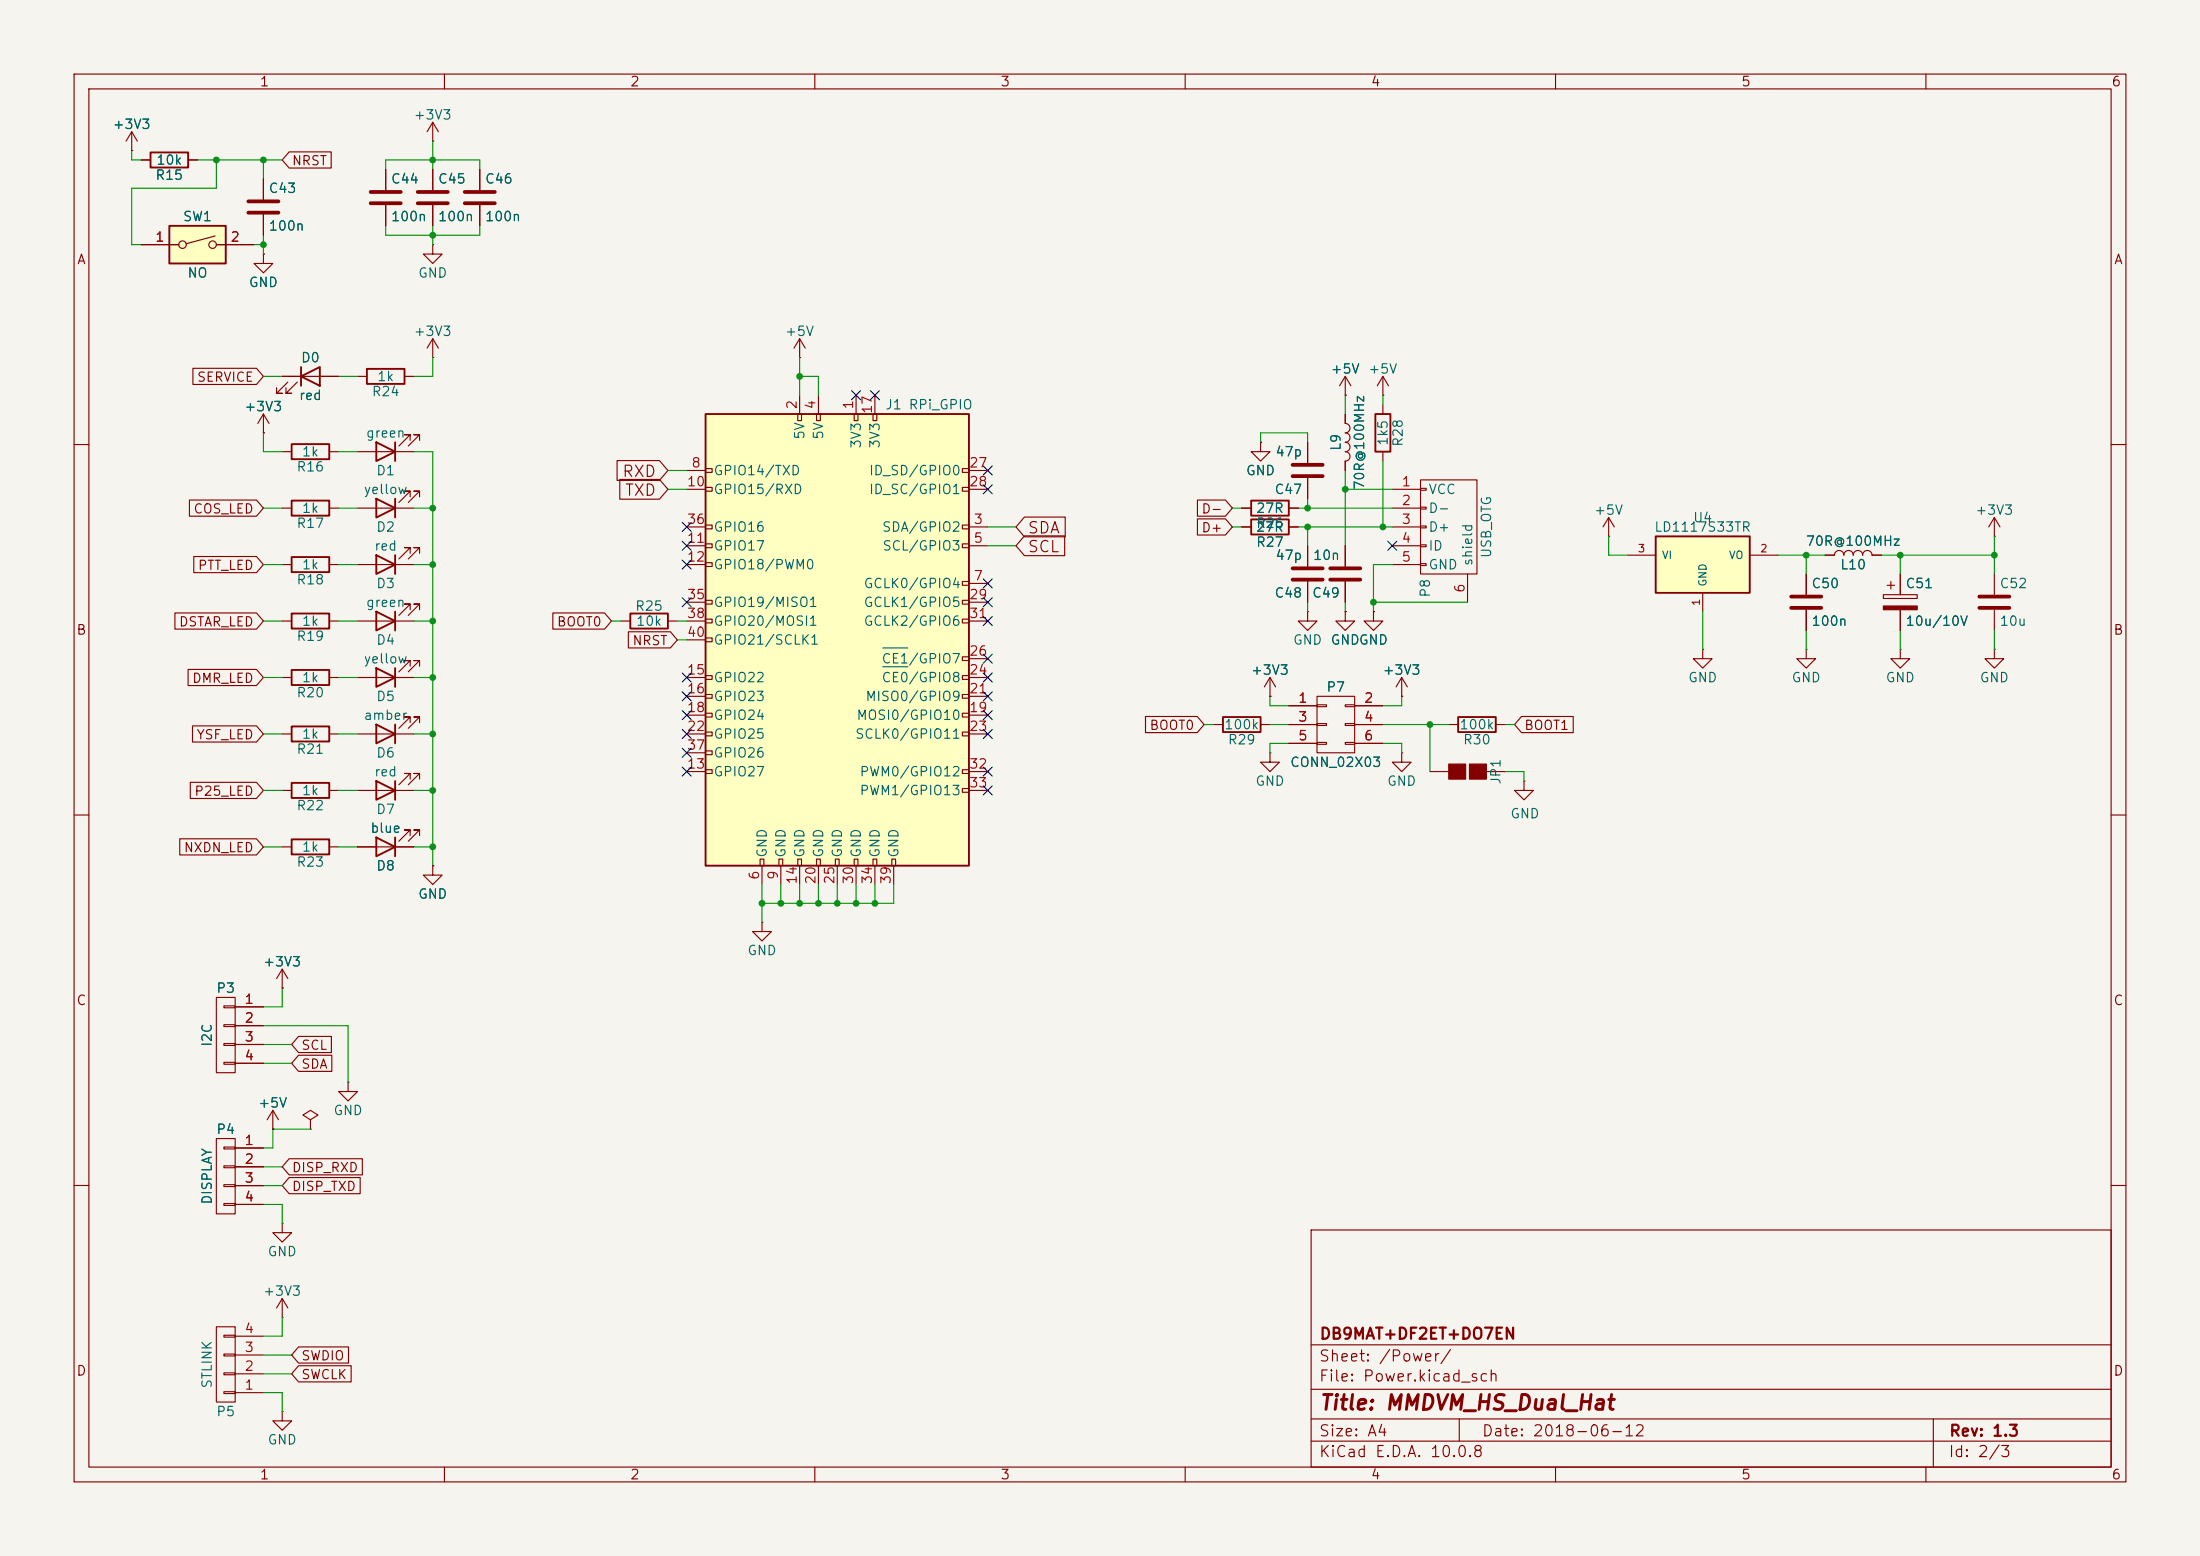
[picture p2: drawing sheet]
<svg xmlns="http://www.w3.org/2000/svg" width="297mm" height="210mm" viewBox="0 0 297 210" stroke-linecap="round" stroke-linejoin="round" font-family="sans-serif">
<path d="M0 0h297v210h-297z" fill="#f5f4ef" stroke="#f5f4ef" stroke-width=".14"/>
<g fill="none" stroke="#840000" stroke-width=".15">
<path d="M10 10h277v190h-277zM12 12h273v186h-273zM60 10v2M110 10v2M160 10v2M210 10v2M260 10v2M35.6 34.3v1.3h1.2l-1.2 1.2-1.3-1.2h1.3M35.6 34.3h.1M35.6 24.1v2.8M35.6 29v2.8M52.1 22.9v2.8"/>
<path d="M52.1 27.7v2.8M58.4 33v1.3h1.3l-1.3 1.3-1.3-1.3h1.3M58.4 33h.1M58.4 22.9v2.8M58.4 27.7v2.8M58.4 48.3h.1M58.4 45.7v2.6M58.4 45.7l-.7 1.3M58.4 45.7l.8 1.3M181.6 53.3h.1M181.6 50.8l-.8 1.3M181.6 50.8l.8 1.3"/>
<path d="M181.6 50.8v2.5M186.7 53.3h.1M186.7 50.8l-.8 1.3M186.7 50.8l.8 1.3M186.7 50.8v2.5M10 60h2M167.6 71.1h1.3M174 71.1h1.3M285 60h2M38.1 99.1h1.3M38.1 91.4h1.3M44.4 99.1h1.3"/>
<path d="M44.4 91.4h1.3M48.3 99.1h7.6M48.3 91.4h7.6M55.4 89.9v-.7h-.8h.8l-1.6 1.5M55.4 97.5v-.7h-.8h.8l-1.6 1.5M56.6 89.9v-.7h-.7h.7l-1.5 1.5M56.6 97.5v-.7h-.7h.7l-1.5 1.5M163.8 97.8h1.3M170.2 97.8h1.2M195.6 97.8h1.2M201.9 97.8h1.3M10 110h2"/>
<path d="M58.4 116.8v1.3h1.3l-1.3 1.3-1.3-1.3h1.3M58.4 116.8h.1M171.4 101.6v1.3h1.3l-1.3 1.2-1.2-1.2h1.2M171.4 101.6h.1M189.2 101.6v1.3h1.3l-1.3 1.2-1.2-1.2h1.2M189.2 101.6h.1M193 104.1h2.6M200.7 104.1h2.5M205.7 105.4v1.3h1.3l-1.3 1.3-1.2-1.3h1.2M205.7 105.4h.1M285 110h2M29.2 134.6h2.5v10.2h-2.5z"/>
<path d="M30.2 135.8h1.5v.2h-1.5zM30.2 138.3h1.5v.3h-1.5zM31.7 135.9h3.9M31.7 138.4h3.9M38.1 133.4h.1M38.1 130.8l-.8 1.3M38.1 130.8l.8 1.3M38.1 130.8v2.6M102.9 124.5v1.2h1.2l-1.2 1.3-1.3-1.3h1.3M102.9 124.5h.1M30.2 140.8h1.5v.3h-1.5zM30.2 143.4h1.5v.2h-1.5z"/>
<path d="M31.7 141h3.9M31.7 143.5h3.9M47 146.1v1.2h1.3l-1.3 1.3-1.3-1.3h1.3M47 146.1h.1M10 160h2M29.2 179.1h2.5v10.1h-2.5zM177 166h108v32h-108zM285 160h2M30.2 187.8h1.5v.3h-1.5zM30.2 185.3h1.5v.2h-1.5zM30.2 182.8h1.5v.2h-1.5zM30.2 180.2h1.5v.3h-1.5z"/>
<path d="M31.7 188h3.9M31.7 185.4h3.9M31.7 182.9h3.9M31.7 180.3h3.9M38.1 190.5v1.3h1.3l-1.3 1.2-1.3-1.2h1.3M38.1 190.5h.1M60 198v2M110 198v2M160 198v2M177 194.5h108M177 191.5h108M177 187.5h108"/>
<path d="M177 181.5h108M197 191.5v3M210 198v2M260 198v2M261 191.5v6.5"/>
</g>
<path d="M168.9 70.1h5.1v2h-5.1zM39.4 98h5v2.1h-5zM39.4 90.4h5v2.1h-5zM50.8 90.2l2.5 1.2-2.5 1.3zM50.8 97.8l2.5 1.3-2.5 1.2zM53.3 90.2v2.5M53.3 97.8v2.5M165.1 96.8h5.1v2h-5.1zM196.8 96.8h5.1v2h-5.1z" fill="none" stroke="#840000" stroke-width=".25"/>
<path d="M33.5 27.2h4.1M33.5 28.7h4.1M50 25.9h4.1M50 27.4h4.1M56.4 25.9h4.1M56.4 27.4h4.1" fill="none" stroke="#840000" stroke-width=".51"/>
<g fill="#840000" stroke="#840000" stroke-width=".15">
<path d="M195.6 103.1h2.3v2.1h-2.3z"/>
<path d="M198.4 103.1h2.3v2.1h-2.3z"/>
</g>
<path d="M22.9 30.5h7.6v5.1h-7.6z" fill="#ffffc2"/>
<g fill="none" stroke="#840000" stroke-width=".15">
<path d="M58.4 19.1h.1M58.4 16.5l-.7 1.3M58.4 16.5l.8 1.3M58.4 16.5v2.6M19 33h5.1M29 31.9l-3.9 1M29.2 33h5.1M64.8 22.9v2.8M64.8 27.7v2.8M170.2 59.7v1.3h1.2l-1.2 1.2-1.3-1.2h1.3M170.2 59.7h.1M176.5 59.7v2.8"/>
<path d="M181.6 55.9v1.3a.64 .64 0 0 1 .7 .6 .64 .64 0 0 1-.7 .6 .64 .64 0 0 1 .7 .7 .64 .64 0 0 1-.7 .6 .64 .64 0 0 1 .7 .6 .64 .64 0 0 1-.7 .7M167.6 68.6h1.3M174 68.6h1.3M176.5 64.5v2.8M181.6 61a.64 .64 0 0 1 .7 .6 .64 .64 0 0 1-.7 .6v1.3M243.8 77.5v2.8M246.4 74.9h1.2a.64 .64 0 0 1 .7-.6 .64 .64 0 0 1 .6 .6 .64 .64 0 0 1 .7-.6 .64 .64 0 0 1 .6 .6 .64 .64 0 0 1 .6-.6 .64 .64 0 0 1 .7 .6 .64 .64 0 0 1 .6-.6 .64 .64 0 0 1 .6 .6h1.3M185.4 82.6v1.2h1.3l-1.3 1.3-1.3-1.3h1.3M185.4 82.6h.1M189.2 94h.1M189.2 91.4l-.7 1.3M189.2 91.4l.8 1.3"/>
<path d="M189.2 91.4v2.6M229.9 87.6v1.3h1.2l-1.2 1.3-1.3-1.3h1.3M229.9 87.6h.1M243.8 87.6v1.3h1.3l-1.3 1.3-1.2-1.3h1.2M243.8 87.6h.1M243.8 82.3v2.8M269.2 87.6v1.3h1.3l-1.3 1.3-1.2-1.3h1.2M269.2 87.6h.1M38.1 114.3h1.3M38.1 106.7h1.3M44.4 114.3h1.3M44.4 106.7h1.3"/>
<path d="M48.3 114.3h7.6M48.3 106.7h7.6M55.4 112.8v-.8h-.8h.8l-1.6 1.5M55.4 105.2v-.8h-.8h.8l-1.6 1.5M56.6 112.8v-.8h-.7h.7l-1.5 1.5M56.6 105.2v-.8h-.7h.7l-1.5 1.5"/>
<circle cx="24.6" cy="33" r=".51"/>
<circle cx="28.7" cy="33" r=".51"/>
</g>
<path d="M22.9 30.5h7.6v5.1h-7.6zM168.9 67.6h5.1v2h-5.1zM39.4 113.3h5v2h-5zM39.4 105.7h5v2h-5zM50.8 113l2.5 1.3-2.5 1.3zM50.8 105.4l2.5 1.3-2.5 1.3zM53.3 105.4v2.6M53.3 113v2.6" fill="none" stroke="#840000" stroke-width=".25"/>
<path d="M62.7 25.9h4.1M62.7 27.4h4.1M174.5 64.3h4.1M174.5 62.7h4.1M241.8 80.5h4.1M241.8 82h4.1" fill="none" stroke="#840000" stroke-width=".51"/>
<path d="M95.2 55.9h35.6v60.9h-35.6z" fill="#ffffc2"/>
<path d="M20.3 20.6h5.1v2h-5.1zM95.2 55.9h35.6v60.9h-35.6zM185.7 55.9h2v5.1h-2zM85.1 82.8h5.1v2h-5.1z" fill="none" stroke="#840000" stroke-width=".25"/>
<g fill="none" stroke="#840000" stroke-width=".15">
<path d="M17.8 17.8l-.8 1.3M17.8 17.8l.7 1.3M17.8 17.8v2.5M17.8 20.3h.1M19 21.6h1.3M25.4 21.6h1.3M107.7 55.9h.5v.9h-.5zM107.9 48.3h.1M107.9 45.7v2.6M107.9 53.3v2.6M107.9 45.7l-.7 1.3M107.9 45.7l.8 1.3"/>
<path d="M110.2 55.9h.5v.9h-.5zM110.5 53.3v2.6M115.3 55.9h.5v.9h-.5zM115.6 53.3v2.6M117.9 55.9h.5v.9h-.5zM118.1 53.3v2.6M186.7 54.6v1.3M92.7 71.1h2.5M92.7 73.7h2.5M92.7 63.5h2.5M92.7 66h2.5M92.7 76.2h2.5"/>
<path d="M95.2 63.2h.9v.6h-.9zM95.2 65.8h.9v.5h-.9zM95.2 70.9h.9v.5h-.9zM95.2 73.4h.9v.5h-.9zM95.2 75.9h.9v.6h-.9zM129.9 63.2h.9v.6h-.9zM129.9 65.8h.9v.5h-.9zM129.9 70.9h.9v.5h-.9zM129.9 73.4h.9v.5h-.9zM129.9 78.5h.9v.5h-.9zM130.8 71.1h2.5M130.8 73.7h2.5"/>
<path d="M130.8 78.7h2.5M130.8 63.5h2.5M130.8 66h2.5M176.5 73.7v2.8M176.5 78.5v2.8M181.6 73.7v2.8M181.6 78.5v2.8M186.7 61v1.2M188 71.1h3.8M188 73.7h3.8M188 66h3.8M188 76.2h3.8"/>
<path d="M188 68.6h3.8M191.8 64.8h7.6v12.7h-7.6zM191.8 65.9h.7v.3h-.7zM191.8 68.5h.7v.2h-.7zM191.8 71h.7v.2h-.7zM191.8 73.5h.7v.3h-.7zM191.8 76.1h.7v.2h-.7zM198.1 77.5v3.8M254.8 79h1M255.3 78.5v1M256.5 77.5v2.8M269.2 72.4h.1"/>
<path d="M269.2 69.9l-.7 1.2M269.2 69.9l.8 1.2M269.2 69.9v2.5M269.2 77.5v2.8M83.8 83.8h1.3M90.2 83.8h1.2M92.7 91.4h2.5M92.7 94h2.5M92.7 96.5h2.5M92.7 99.1h2.5M92.7 81.3h2.5M92.7 83.8h2.5"/>
<path d="M92.7 86.4h2.5M95.2 81h.9v.5h-.9zM95.2 83.6h.9v.5h-.9zM95.2 86.1h.9v.5h-.9zM95.2 91.2h.9v.5h-.9zM95.2 93.7h.9v.5h-.9zM95.2 96.3h.9v.5h-.9zM95.2 98.8h.9v.5h-.9zM129.9 81h.9v.5h-.9zM129.9 83.6h.9v.5h-.9zM129.9 88.6h.9v.6h-.9zM129.9 91.2h.9v.5h-.9z"/>
<path d="M129.9 93.7h.9v.5h-.9zM129.9 96.3h.9v.5h-.9zM129.9 98.8h.9v.5h-.9zM130.8 91.4h2.5M130.8 94h2.5M130.8 96.5h2.5M130.8 99.1h2.5M130.8 88.9h2.5M130.8 81.3h2.5M130.8 83.8h2.5M171.4 94h.1M171.4 91.4l-.7 1.3"/>
<path d="M171.4 91.4l.8 1.3M171.4 91.4v2.6M174 95.3h3.8M174 97.8h3.8M176.5 82.6v1.2h1.3l-1.3 1.3-1.2-1.3h1.2M176.5 82.6h.1M177.8 94h5.1v7.6h-5.1zM177.8 95.1h1.3v.3h-1.3zM177.8 97.7h1.3v.2h-1.3zM181.6 95.1h1.3v.3h-1.3zM181.6 97.7h1.3v.2h-1.3zM181.6 82.6v1.2h1.3l-1.3 1.3-1.3-1.3h1.3"/>
<path d="M181.6 82.6h.1M182.9 95.3h3.8M182.9 97.8h3.8M254.3 80.3h4.5v.5h-4.5zM256.5 87.6v1.3h1.3l-1.3 1.3-1.2-1.3h1.2M256.5 87.6h.1M256.5 82.3v2.8M269.2 82.3v2.8M92.7 104.1h2.5M92.7 101.6h2.5M95.2 101.3h.9v.6h-.9zM95.2 103.9h.9v.5h-.9z"/>
<path d="M102.6 116h.5v.8h-.5zM102.9 116.8v2.6M105.2 116h.5v.8h-.5zM105.4 116.8v2.6M107.7 116h.5v.8h-.5zM107.9 116.8v2.6M110.2 116h.5v.8h-.5zM110.5 116.8v2.6M112.8 116h.5v.8h-.5zM113 116.8v2.6M115.3 116h.5v.8h-.5zM115.6 116.8v2.6"/>
<path d="M117.9 116h.5v.8h-.5zM118.1 116.8v2.6M120.4 116h.5v.8h-.5zM120.6 116.8v2.6M129.9 103.9h.9v.5h-.9zM129.9 106.4h.9v.5h-.9zM130.8 104.1h2.5M130.8 106.7h2.5M174 100.3h3.8M177.8 100.2h1.3v.3h-1.3zM181.6 100.2h1.3v.3h-1.3zM182.9 100.3h3.8"/>
</g>
<path d="M119.2 90h3.4M119.2 87.5h3.4" fill="none" stroke="#006464" stroke-width=".15"/>
<path d="M174.5 78.2h4.1M174.5 76.7h4.1M179.6 78.2h4M179.6 76.7h4M267.2 80.5h4.1M267.2 82h4.1" fill="none" stroke="#840000" stroke-width=".51"/>
<path d="M254.3 81.8h4.5v.5h-4.5z" fill="#840000" stroke="#840000" stroke-width=".15"/>
<path d="M223.5 72.4h12.7v7.6h-12.7z" fill="#ffffc2"/>
<g fill="none" stroke="#840000" stroke-width=".25">
<path d="M39.4 59.9h5v2.1h-5zM40.6 50.8l2.6-1.3v2.6zM40.6 49.5v2.6M49.5 49.8h5.1v2h-5.1zM50.8 59.7l2.5 1.3-2.5 1.2zM53.3 59.7v2.5M39.4 67.6h5v2h-5zM39.4 75.2h5v2h-5zM50.8 67.3l2.5 1.3-2.5 1.3zM50.8 74.9l2.5 1.3-2.5 1.3zM53.3 67.3v2.6M53.3 74.9v2.6"/>
<path d="M223.5 72.4h12.7v7.6h-12.7zM39.4 82.8h5v2h-5zM50.8 82.6l2.5 1.2-2.5 1.3zM53.3 82.6v2.5"/>
</g>
<g fill="none" stroke="#840000" stroke-width=".15">
<path d="M17.8 20.3h.1M19 33h5.1M19 21.6h1.3M25.4 21.6h1.3M29.2 33h5.1M35.6 34.3h.1M35.6 24.1v2.8M35.6 29v2.8M39 20.5h5.7v2.2h-5.7l-.9-1.1zM52.1 22.9v2.8M52.1 27.7v2.8M58.4 22.9v2.8"/>
<path d="M58.4 27.7v2.8M64.8 22.9v2.8M64.8 27.7v2.8M26 49.7h8.6l1 1.1-1 1.1h-8.6zM35.6 58.4h.1M35.6 55.9l-.8 1.3M35.6 55.9l.7 1.3M35.6 55.9v2.5M38.1 50.8h7.6M38.9 51.6l-1.6 1.5h.8h-.8v-.8M40.1 51.6l-1.5 1.5h.8h-.8v-.8M48.3 50.8h1.2"/>
<path d="M54.6 50.8h1.3M55.4 59.4v-.7h-.8h.8l-1.6 1.5M56.6 59.4v-.7h-.7h.7l-1.5 1.5M170.2 59.7h.1M176.5 59.7v2.8M181.6 53.3h.1M181.6 55.9v1.3M25.6 67.5h9l1 1.1-1 1.1h-9zM26.2 75.1h8.4l1 1.1-1 1.1h-8.4zM38.1 61h1.3M38.1 68.6h1.3M38.1 76.2h1.3"/>
<path d="M44.4 61h1.3M44.4 68.6h1.3M44.4 76.2h1.3M48.3 61h7.6M48.3 68.6h7.6M48.3 76.2h7.6M55.4 67.1v-.8h-.8h.8l-1.6 1.5M55.4 74.7v-.8h-.8h.8l-1.6 1.5M56.6 67.1v-.8h-.7h.7l-1.5 1.5M56.6 74.7v-.8h-.7h.7l-1.5 1.5M83.3 62.2h5.7l1.2 1.3-1.2 1.3h-5.7zM83.7 64.7h5.3l1.2 1.3-1.2 1.4h-5.3z"/>
<path d="M138.3 72.3h5.4v2.7h-5.4l-1.1-1.3zM138.3 69.8h5.5v2.7h-5.5l-1.1-1.4zM161.7 67.5h3.7l1 1.1-1 1.1h-3.7zM161.7 70h3.7l1 1.1-1 1.1h-3.7zM167.6 68.6h1.3M167.6 71.1h1.3M174 68.6h1.3M174 71.1h1.3M176.5 64.5v2.8M176.5 73.7v2.8M176.5 78.5v2.8M181.6 62.2v1.3"/>
<path d="M181.6 73.7v2.8M181.6 78.5v2.8M217.2 72.4h.1M217.2 69.9l-.8 1.2M217.2 69.9l.7 1.2M217.2 69.9v2.5M219.7 74.9h3.8M236.2 74.9h3.8M243.8 77.5v2.8M246.4 74.9h1.2M252.7 74.9h1.3M256.5 77.5v2.8"/>
<path d="M23.6 82.7h11l1 1.1-1 1.1h-11zM25.4 90.4h9.2l1 1-1 1.1h-9.2zM26 98h8.6l1 1.1-1 1h-8.6zM38.1 83.8h1.3M44.4 83.8h1.3M48.3 83.8h7.6M55.4 82.3v-.8h-.8h.8l-1.6 1.6M56.6 82.3v-.8h-.7h.7l-1.5 1.6M74.6 82.7h7l.9 1.1-.9 1.1h-7zM84.8 85.3h5.7l.9 1.1-.9 1h-5.7zM154.6 96.7h7l1 1.1-1 1.1h-7zM171.4 94h.1"/>
<path d="M174 95.3h3.8M174 97.8h3.8M181.6 82.6h.1M182.9 95.3h3.8M182.9 97.8h3.8M185.4 82.6h.1M189.2 94h.1M205.4 96.7h7v2.2h-7l-.9-1.1zM229.9 80v2.6M243.8 82.3v2.8M256.5 82.3v2.8M24.3 113.2h10.3l1 1.1-1 1.1h-10.3z"/>
<path d="M25.7 105.6h8.9l1 1.1-1 1.1h-8.9zM48.3 114.3h2.5M53.3 114.3h2.6M58.4 116.8h.1M174 100.3h3.8M182.9 100.3h3.8M31.7 135.9h3.9M31.7 138.4h3.9M38.1 133.4h.1M40.3 139.9h4.4v2.2h-4.4l-.9-1.1zM29.2 153.7h2.5v10.1h-2.5zM30.2 154.8h1.5v.3h-1.5z"/>
<path d="M30.2 157.4h1.5v.2h-1.5zM30.2 159.9h1.5v.2h-1.5zM31.7 154.9h3.9M31.7 157.5h3.9M31.7 141h3.9M31.7 143.5h3.9M36.8 152.4h.1M36.8 149.9l-.7 1.2M36.8 149.9l.8 1.2M36.8 149.9v2.5M39 156.4h9.9v2.2h-9.9l-.9-1.1zM39 158.9h9.6v2.2h-9.6l-.9-1.1z"/>
<path d="M40.3 142.4h4.5v2.2h-4.5l-.9-1.1zM41.9 151.1l1-.6-1-.6-1 .6 1 .6v1.3M41.9 152.4h.1M30.2 162.4h1.5v.3h-1.5zM31.7 160h3.9M31.7 162.6h3.9M38.1 165.1v1.3h1.3l-1.3 1.2-1.3-1.2h1.3M38.1 165.1h.1M38.1 177.8h.1M38.1 175.3l-.8 1.2M38.1 175.3l.8 1.2M38.1 175.3v2.5"/>
<path d="M40.3 184.3h7.1v2.2h-7.1l-.9-1.1zM40.3 181.8h6.7v2.2h-6.7l-.9-1.1z"/>
</g>
<g fill="none" stroke="#009600" stroke-width=".15">
<path d="M58.4 19.1v3.8M17.8 20.3v1.3h1.2M26.7 21.6h11.4M29.2 21.6v3.8h-11.4v7.6h1.2M34.3 33h1.3M35.6 21.6v2.5M35.6 31.8v2.5M52.1 22.9v-1.3h12.7v1.3M52.1 30.5v1.3h12.7v-1.3M58.4 30.5v2.5M35.6 50.8h2.5M35.6 58.4v2.6h2.5"/>
<path d="M45.7 50.8h2.6M58.4 48.3v2.5h-2.5M107.9 48.3v5M107.9 50.8h2.6v2.5M170.2 59.7v-1.3h6.3v1.3M181.6 53.3v2.6M186.7 53.3v1.3M35.6 76.2h2.5M35.6 68.6h2.5M45.7 76.2h2.6M45.7 68.6h2.6M45.7 61h2.6"/>
<path d="M55.9 76.2h2.5M55.9 68.6h2.5M55.9 61h2.5v55.8M90.2 66h2.5M90.2 63.5h2.5M133.3 71.1h3.9M133.3 73.7h3.9M166.4 71.1h1.2M166.4 68.6h1.2M175.3 71.1h12.7M175.3 68.6h12.7M176.5 67.3v1.3"/>
<path d="M176.5 71.1v2.6M181.6 63.5v10.2M181.6 66h6.4M186.7 62.2v8.9M188 76.2h-2.6v6.4M217.2 72.4v2.5h2.5M240 74.9h6.4M243.8 74.9v2.6M254 74.9h15.2M256.5 74.9v2.6M269.2 72.4v5.1M35.6 83.8h2.5"/>
<path d="M35.6 99.1h2.5M35.6 91.4h2.5M45.7 83.8h2.6M45.7 99.1h2.6M45.7 91.4h2.6M55.9 83.8h2.5M55.9 99.1h2.5M55.9 91.4h2.5M82.5 83.8h1.3M91.4 83.8h1.3M91.4 86.4h1.3M162.6 97.8h1.2"/>
<path d="M171.4 94v1.3h2.6M171.4 97.8h2.6M176.5 81.3v1.3M181.6 81.3v1.3M185.4 81.3h12.7M186.7 97.8h8.9M189.2 94v1.3h-2.5M193 97.8v6.3M203.2 97.8h1.3M229.9 82.6v5M243.8 85.1v2.5M256.5 85.1v2.5"/>
<path d="M269.2 85.1v2.5M35.6 106.7h2.5M35.6 114.3h2.5M45.7 106.7h2.6M45.7 114.3h2.6M55.9 106.7h2.5M55.9 114.3h2.5M102.9 119.4v5.1M105.4 119.4v2.5M107.9 119.4v2.5M110.5 119.4v2.5M113 119.4v2.5"/>
<path d="M115.6 119.4v2.5M118.1 119.4v2.5M120.6 119.4v2.5h-17.7M174 100.3h-2.6v1.3M186.7 100.3h2.5v1.3M203.2 104.1h2.5v1.3M35.6 138.4h11.4v7.7M38.1 133.4v2.5h-2.5M35.6 157.5h2.5M35.6 143.5h3.8M35.6 141h3.8M41.9 152.4h-5.1v2.5h-1.2"/>
<path d="M35.6 160h2.5M35.6 162.6h2.5v2.5M38.1 177.8v2.5h-2.5M35.6 188h2.5v2.5M35.6 182.9h3.8M35.6 185.4h3.8"/>
</g>
<g fill="none" stroke="#000084" stroke-width=".15">
<path d="M115 52.7l1.2 1.2M116.2 52.7l-1.2 1.2M117.5 52.7l1.2 1.2M118.7 52.7l-1.2 1.2M92.1 75.6l1.2 1.2M92.1 70.5l1.2 1.2M92.1 73.1l1.2 1.2M93.3 75.6l-1.2 1.2M93.3 70.5l-1.2 1.2M93.3 73.1l-1.2 1.2M132.7 62.9l1.3 1.2M132.7 65.4l1.3 1.2"/>
<path d="M132.7 78.1l1.3 1.2M134 62.9l-1.3 1.2M134 65.4l-1.3 1.2M134 78.1l-1.3 1.2M187.4 73.1l1.2 1.2M188.6 73.1l-1.2 1.2M92.1 98.5l1.2 1.2M92.1 80.7l1.2 1.2M92.1 93.4l1.2 1.2M92.1 90.8l1.2 1.2M92.1 95.9l1.2 1.2M93.3 98.5l-1.2 1.2"/>
<path d="M93.3 80.7l-1.2 1.2M93.3 93.4l-1.2 1.2M93.3 90.8l-1.2 1.2M93.3 95.9l-1.2 1.2M132.7 98.5l1.3 1.2M132.7 95.9l1.3 1.2M132.7 93.4l1.3 1.2M132.7 90.8l1.3 1.2M132.7 83.2l1.3 1.2M132.7 88.3l1.3 1.2M132.7 80.7l1.3 1.2M134 98.5l-1.3 1.2"/>
<path d="M134 95.9l-1.3 1.2M134 93.4l-1.3 1.2M134 90.8l-1.3 1.2M134 83.2l-1.3 1.2M134 88.3l-1.3 1.2M134 80.7l-1.3 1.2M92.1 101l1.2 1.2M92.1 103.5l1.2 1.2M93.3 101l-1.2 1.2M93.3 103.5l-1.2 1.2M132.7 103.5l1.3 1.2M132.7 106.1l1.3 1.2"/>
<path d="M134 103.5l-1.3 1.2M134 106.1l-1.3 1.2"/>
</g>
<g fill="#009600">
<circle cx="105.4" cy="121.9" r=".46"/>
<circle cx="107.9" cy="121.9" r=".46"/>
<circle cx="102.9" cy="121.9" r=".46"/>
<circle cx="110.5" cy="121.9" r=".46"/>
<circle cx="115.6" cy="121.9" r=".46"/>
<circle cx="118.1" cy="121.9" r=".46"/>
<circle cx="113" cy="121.9" r=".46"/>
<circle cx="193" cy="97.8" r=".46"/>
<circle cx="181.6" cy="66" r=".46"/>
<circle cx="176.5" cy="71.1" r=".46"/>
<circle cx="176.5" cy="68.6" r=".46"/>
<circle cx="185.4" cy="81.3" r=".46"/>
<circle cx="186.7" cy="71.1" r=".46"/>
<circle cx="269.2" cy="74.9" r=".46"/>
<circle cx="256.5" cy="74.9" r=".46"/>
<circle cx="243.8" cy="74.9" r=".46"/>
<circle cx="58.4" cy="83.8" r=".46"/>
<circle cx="58.4" cy="76.2" r=".46"/>
<circle cx="107.9" cy="50.8" r=".46"/>
<circle cx="58.4" cy="68.6" r=".46"/>
<circle cx="58.4" cy="99.1" r=".46"/>
<circle cx="58.4" cy="106.7" r=".46"/>
<circle cx="58.4" cy="114.3" r=".46"/>
<circle cx="58.4" cy="91.4" r=".46"/>
<circle cx="35.6" cy="33" r=".46"/>
<circle cx="35.6" cy="21.6" r=".46"/>
<circle cx="29.2" cy="21.6" r=".46"/>
<circle cx="58.4" cy="21.6" r=".46"/>
<circle cx="58.4" cy="31.8" r=".46"/>
</g>
<text font-size="2" fill="#840000" x="178" y="190.8">Title: MMDVM_HS_Dual_Hat</text>
<g font-size="1.5" fill="#840000">
<text x="83.9" y="64.8">RXD</text>
<text x="84.3" y="67.3">TXD</text>
<text x="138.6" y="74.9">SCL</text>
<text x="138.6" y="72.4">SDA</text>
<text x="178" y="184.1">Sheet: /Power/</text>
<text x="178" y="181.1">DB9MAT+DF2ET+DO7EN</text>
<text x="178" y="186.8">File: Power.kicad_sch</text>
<text x="178" y="197">KiCad E.D.A. 10.0.8</text>
<text x="178" y="194.2">Size: A4</text>
<text x="200" y="194.2">Date: 2018-06-12</text>
<text x="263" y="197">Id: 2/3</text>
<text x="263" y="194.2">Rev: 1.3</text>
</g>
<g font-size="1.3" fill="#840000">
<text x="35" y="12">1</text>
<text x="85" y="12">2</text>
<text x="135" y="12">3</text>
<text x="185" y="12">4</text>
<text x="235" y="12">5</text>
<text x="285" y="12">6</text>
<text x="10.3" y="36">A</text>
<text x="285.3" y="36">A</text>
<text x="10.2" y="86">B</text>
<text x="285.2" y="86">B</text>
<text x="10.2" y="136">C</text>
<text x="285.2" y="136">C</text>
<text x="10.2" y="186">D</text>
<text x="285.2" y="186">D</text>
<text x="35" y="200">1</text>
<text x="85" y="200">2</text>
<text x="135" y="200">3</text>
<text x="185" y="200">4</text>
<text x="235" y="200">5</text>
<text x="285" y="200">6</text>
</g>
<g font-size="1.3" fill="#006464">
<text x="15.1" y="17.7">+3V3</text>
<text x="55.8" y="16.5">+3V3</text>
<text x="21" y="22.6">10k</text>
<text x="20.9" y="24.6">R15</text>
<text x="36.2" y="26.4">C43</text>
<text x="52.7" y="25.1">C44</text>
<text x="59" y="25.1">C45</text>
<text x="65.4" y="25.1">C46</text>
<text x="24.6" y="30.2">SW1</text>
<text x="36.2" y="31.4">100n</text>
<text x="52.7" y="30.2">100n</text>
<text x="59" y="30.2">100n</text>
<text x="65.4" y="30.2">100n</text>
<text x="25.2" y="37.8">NO</text>
<text x="33.5" y="39.1">GND</text>
<text x="56.4" y="37.8">GND</text>
<text x="55.8" y="45.7">+3V3</text>
<text x="105.9" y="45.7">+5V</text>
<text x="40.5" y="49.2">D0</text>
<text x="50.1" y="53.8">R24</text>
<text x="50.8" y="51.8">1k</text>
<text x="179.5" y="50.7">+5V</text>
<text x="184.6" y="50.7">+5V</text>
<text x="32.9" y="55.8">+3V3</text>
<text x="40.3" y="54.3">red</text>
<text x="49.3" y="59.4">green</text>
<text x="108.9" y="59.4" transform="rotate(-90 108.9 59.4)">5V</text>
<text x="111.5" y="59.4" transform="rotate(-90 111.5 59.4)">5V</text>
<text x="119.4" y="55.6">J1 RPi_GPIO</text>
<text x="39.9" y="64">R16</text>
<text x="40.7" y="61.9">1k</text>
<text x="50.7" y="64.5">D1</text>
<text x="96.2" y="64.5">GPIO14/TXD</text>
<text x="116.5" y="60.6" transform="rotate(-90 116.5 60.6)">3V3</text>
<text x="117.2" y="64.5">ID_SD/GPIO0</text>
<text x="119.1" y="60.6" transform="rotate(-90 119.1 60.6)">3V3</text>
<text x="168.1" y="64.5">GND</text>
<text x="172.1" y="61.9">47p</text>
<text x="181.3" y="60.9" transform="rotate(-90 181.3 60.9)">L9</text>
<text x="187.7" y="60.3" transform="rotate(-90 187.7 60.3)">1k5</text>
<text x="189.7" y="60.4" transform="rotate(-90 189.7 60.4)">R28</text>
<text x="39.9" y="71.6">R17</text>
<text x="40.7" y="69.5">1k</text>
<text x="49" y="67">yellow</text>
<text x="96.2" y="67">GPIO15/RXD</text>
<text x="117.2" y="67">ID_SC/GPIO1</text>
<text x="169.5" y="71.6">R26</text>
<text x="169.5" y="69.5">27R</text>
<text x="172" y="67">C47</text>
<text x="184.5" y="66.2" transform="rotate(-90 184.5 66.2)">70R@100MHz</text>
<text x="192.8" y="67">VCC</text>
<text x="192.8" y="69.5">D-</text>
<text x="215.1" y="69.8">+5V</text>
<text x="228.5" y="70.8">U4</text>
<text x="266.6" y="69.8">+3V3</text>
<text x="40.7" y="77.2">1k</text>
<text x="50.4" y="74.6">red</text>
<text x="50.7" y="72.1">D2</text>
<text x="96.2" y="74.6">GPIO17</text>
<text x="96.2" y="77.2">GPIO18/PWM0</text>
<text x="96.2" y="72.1">GPIO16</text>
<text x="119" y="72.1">SDA/GPIO2</text>
<text x="119" y="74.6">SCL/GPIO3</text>
<text x="169.5" y="74.1">R27</text>
<text x="169.5" y="72.1">27R</text>
<text x="172.1" y="75.9">47p</text>
<text x="177.2" y="75.9">10n</text>
<text x="192.8" y="72.1">D+</text>
<text x="192.8" y="74.6">ID</text>
<text x="192.8" y="77.2">GND</text>
<text x="199.1" y="76.5" transform="rotate(-90 199.1 76.5)">shield</text>
<text x="201.6" y="75.4" transform="rotate(-90 201.6 75.4)">USB_OTG</text>
<text x="223.2" y="72.1">LD1117S33TR</text>
<text x="243.7" y="74">70R@100MHz</text>
<text x="248.3" y="77.2">L10</text>
<text x="39.9" y="79.2">R18</text>
<text x="49.3" y="82.2">green</text>
<text x="50.7" y="79.7">D3</text>
<text x="85.7" y="82.8">R25</text>
<text x="96.2" y="82.2">GPIO19/MISO1</text>
<text x="116.5" y="79.7">GCLK0/GPIO4</text>
<text x="116.5" y="82.2">GCLK1/GPIO5</text>
<text x="172" y="81">C48</text>
<text x="177" y="81">C49</text>
<text x="193.4" y="80.7" transform="rotate(-90 193.4 80.7)">P8</text>
<text x="244.5" y="79.7">C50</text>
<text x="257.2" y="79.7">C51</text>
<text x="269.9" y="79.7">C52</text>
<text x="39.9" y="86.8">R19</text>
<text x="40.7" y="84.8">1k</text>
<text x="49" y="89.9">yellow</text>
<text x="50.7" y="87.3">D4</text>
<text x="85.8" y="84.8">10k</text>
<text x="96.2" y="84.8">GPIO20/MOSI1</text>
<text x="96.2" y="87.3">GPIO21/SCLK1</text>
<text x="116.5" y="84.8">GCLK2/GPIO6</text>
<text x="118.9" y="89.9">CE1/GPIO7</text>
<text x="174.5" y="87.3">GND</text>
<text x="179.5" y="87.3">GNDGND</text>
<text x="244.5" y="84.8">100n</text>
<text x="257.2" y="84.8">10u/10V</text>
<text x="269.9" y="84.8">10u</text>
<text x="39.9" y="94.4">R20</text>
<text x="40.7" y="92.4">1k</text>
<text x="50.7" y="94.9">D5</text>
<text x="96.2" y="92.4">GPIO22</text>
<text x="96.2" y="94.9">GPIO23</text>
<text x="116.7" y="94.9">MISO0/GPIO9</text>
<text x="118.9" y="92.4">CE0/GPIO8</text>
<text x="168.8" y="91.4">+3V3</text>
<text x="179" y="93.7">P7</text>
<text x="186.6" y="91.4">+3V3</text>
<text x="227.8" y="92.4">GND</text>
<text x="241.8" y="92.4">GND</text>
<text x="254.5" y="92.4">GND</text>
<text x="267.2" y="92.4">GND</text>
<text x="40.7" y="100">1k</text>
<text x="49" y="97.5">amber</text>
<text x="96.2" y="97.5">GPIO24</text>
<text x="96.2" y="100">GPIO25</text>
<text x="115.4" y="100">SCLK0/GPIO11</text>
<text x="115.5" y="97.5">MOSI0/GPIO10</text>
<text x="165.2" y="98.8">100k</text>
<text x="165.7" y="100.8">R29</text>
<text x="196.9" y="98.8">100k</text>
<text x="197.4" y="100.8">R30</text>
<text x="39.9" y="102.1">R21</text>
<text x="40.7" y="107.6">1k</text>
<text x="50.4" y="105.1">red</text>
<text x="50.7" y="102.6">D6</text>
<text x="96.2" y="105.1">GPIO27</text>
<text x="96.2" y="102.6">GPIO26</text>
<text x="116" y="105.1">PWM0/GPIO12</text>
<text x="116" y="107.6">PWM1/GPIO13</text>
<text x="169.4" y="106.4">GND</text>
<text x="174.1" y="103.8">CONN_02X03</text>
<text x="187.2" y="106.4">GND</text>
<text x="202.9" y="106" transform="rotate(-90 202.9 106)">JP1</text>
<text x="39.9" y="109.7">R22</text>
<text x="49.9" y="112.7">blue</text>
<text x="50.7" y="110.2">D7</text>
<text x="203.8" y="110.8">GND</text>
<text x="39.9" y="117.3">R23</text>
<text x="40.7" y="115.3">1k</text>
<text x="50.7" y="117.8">D8</text>
<text x="103.8" y="115.9" transform="rotate(-90 103.8 115.9)">GND</text>
<text x="106.4" y="115.9" transform="rotate(-90 106.4 115.9)">GND</text>
<text x="108.9" y="115.9" transform="rotate(-90 108.9 115.9)">GND</text>
<text x="111.5" y="115.9" transform="rotate(-90 111.5 115.9)">GND</text>
<text x="114" y="115.9" transform="rotate(-90 114 115.9)">GND</text>
<text x="116.5" y="115.9" transform="rotate(-90 116.5 115.9)">GND</text>
<text x="119.1" y="115.9" transform="rotate(-90 119.1 115.9)">GND</text>
<text x="121.6" y="115.9" transform="rotate(-90 121.6 115.9)">GND</text>
<text x="56.4" y="121.6">GND</text>
<text x="35.4" y="130.8">+3V3</text>
<text x="100.8" y="129.2">GND</text>
<text x="29.1" y="134.3">P3</text>
<text x="28.9" y="141.4" transform="rotate(-90 28.9 141.4)">I2C</text>
<text x="34.8" y="149.8">+5V</text>
<text x="29.1" y="153.4">P4</text>
<text x="44.9" y="150.8">GND</text>
<text x="28.9" y="162.7" transform="rotate(-90 28.9 162.7)">DISPLAY</text>
<text x="36" y="169.9">GND</text>
<text x="35.4" y="175.2">+3V3</text>
<text x="28.9" y="187.5" transform="rotate(-90 28.9 187.5)">STLINK</text>
<text x="29.1" y="191.5">P5</text>
<text x="36" y="195.3">GND</text>
</g>
<g font-size="1.3" fill="#a90000">
<text x="20.9" y="32.9">1</text>
<text x="31" y="32.9">2</text>
<text x="107.9" y="55.3" transform="rotate(-90 107.9 55.3)">2</text>
<text x="110.4" y="55.3" transform="rotate(-90 110.4 55.3)">4</text>
<text x="115.5" y="55.3" transform="rotate(-90 115.5 55.3)">1</text>
<text x="118" y="55.9" transform="rotate(-90 118 55.9)">17</text>
<text x="92.6" y="66">10</text>
<text x="93.2" y="63.4">8</text>
<text x="130.7" y="63.4">27</text>
<text x="130.7" y="66">28</text>
<text x="189.1" y="66">1</text>
<text x="92.6" y="71">36</text>
<text x="131.3" y="71">3</text>
<text x="189.1" y="68.5">2</text>
<text x="189.1" y="71">3</text>
<text x="92.6" y="73.6">11</text>
<text x="92.6" y="76.1">12</text>
<text x="131.3" y="73.6">5</text>
<text x="189.1" y="73.6">4</text>
<text x="189.1" y="76.1">5</text>
<text x="92.6" y="81.2">35</text>
<text x="92.6" y="83.7">38</text>
<text x="130.7" y="81.2">29</text>
<text x="130.7" y="83.7">31</text>
<text x="131.3" y="78.7">7</text>
<text x="198" y="80.1" transform="rotate(-90 198 80.1)">6</text>
<text x="92.6" y="86.3">40</text>
<text x="130.7" y="88.8">26</text>
<text x="92.6" y="91.4">15</text>
<text x="92.6" y="93.9">16</text>
<text x="130.7" y="93.9">21</text>
<text x="130.7" y="91.4">24</text>
<text x="175.2" y="95.2">1</text>
<text x="184.1" y="95.2">2</text>
<text x="92.6" y="96.4">18</text>
<text x="92.6" y="99">22</text>
<text x="92.6" y="101.5">37</text>
<text x="130.7" y="96.4">19</text>
<text x="130.7" y="99">23</text>
<text x="175.2" y="97.7">3</text>
<text x="175.2" y="100.2">5</text>
<text x="184.1" y="97.7">4</text>
<text x="184.1" y="100.2">6</text>
<text x="92.6" y="104.1">13</text>
<text x="130.7" y="104.1">32</text>
<text x="130.7" y="106.6">33</text>
<text x="102.8" y="118.8" transform="rotate(-90 102.8 118.8)">6</text>
<text x="105.3" y="118.8" transform="rotate(-90 105.3 118.8)">9</text>
<text x="107.9" y="119.4" transform="rotate(-90 107.9 119.4)">14</text>
<text x="110.4" y="119.4" transform="rotate(-90 110.4 119.4)">20</text>
<text x="112.9" y="119.4" transform="rotate(-90 112.9 119.4)">25</text>
<text x="115.5" y="119.4" transform="rotate(-90 115.5 119.4)">30</text>
<text x="118" y="119.4" transform="rotate(-90 118 119.4)">34</text>
<text x="120.6" y="119.4" transform="rotate(-90 120.6 119.4)">39</text>
<text x="32.9" y="135.8">1</text>
<text x="32.9" y="138.3">2</text>
<text x="32.9" y="140.9">3</text>
<text x="32.9" y="143.4">4</text>
<text x="32.9" y="154.9">1</text>
<text x="32.9" y="157.4">2</text>
<text x="32.9" y="159.9">3</text>
<text x="32.9" y="162.5">4</text>
<text x="32.9" y="185.3">2</text>
<text x="32.9" y="182.8">3</text>
<text x="32.9" y="180.3">4</text>
<text x="32.9" y="187.9">1</text>
</g>
<g font-size="1.2" fill="#840000">
<text x="39.3" y="22.6">NRST</text>
<text x="26.5" y="51.8">SERVICE</text>
<text x="26" y="69.6">COS_LED</text>
<text x="162.1" y="69.6">D-</text>
<text x="26.6" y="77.2">PTT_LED</text>
<text x="162.1" y="72.2">D+</text>
<text x="24.1" y="84.9">DSTAR_LED</text>
<text x="75.1" y="84.9">BOOT0</text>
<text x="85.3" y="87.4">NRST</text>
<text x="25.9" y="92.5">DMR_LED</text>
<text x="26.4" y="100.1">YSF_LED</text>
<text x="155.1" y="98.8">BOOT0</text>
<text x="205.7" y="98.8">BOOT1</text>
<text x="26.1" y="107.7">P25_LED</text>
<text x="24.7" y="115.3">NXDN_LED</text>
<text x="40.6" y="142">SCL</text>
<text x="40.6" y="144.5">SDA</text>
<text x="39.3" y="158.5">DISP_RXD</text>
<text x="39.3" y="161.1">DISP_TXD</text>
<text x="40.6" y="183.9">SWDIO</text>
<text x="40.6" y="186.5">SWCLK</text>
</g>
<g font-size="1" fill="#a90000">
<text x="221" y="74.8">3</text>
<text x="237.5" y="74.8">2</text>
<text x="229.7" y="81.9" transform="rotate(-90 229.7 81.9)">1</text>
</g>
<g font-size="1" fill="#006464">
<text x="224.3" y="75.7">VI</text>
<text x="233.3" y="75.7">VO</text>
<text x="230.6" y="79.2" transform="rotate(-90 230.6 79.2)">GND</text>
</g>
</svg>
